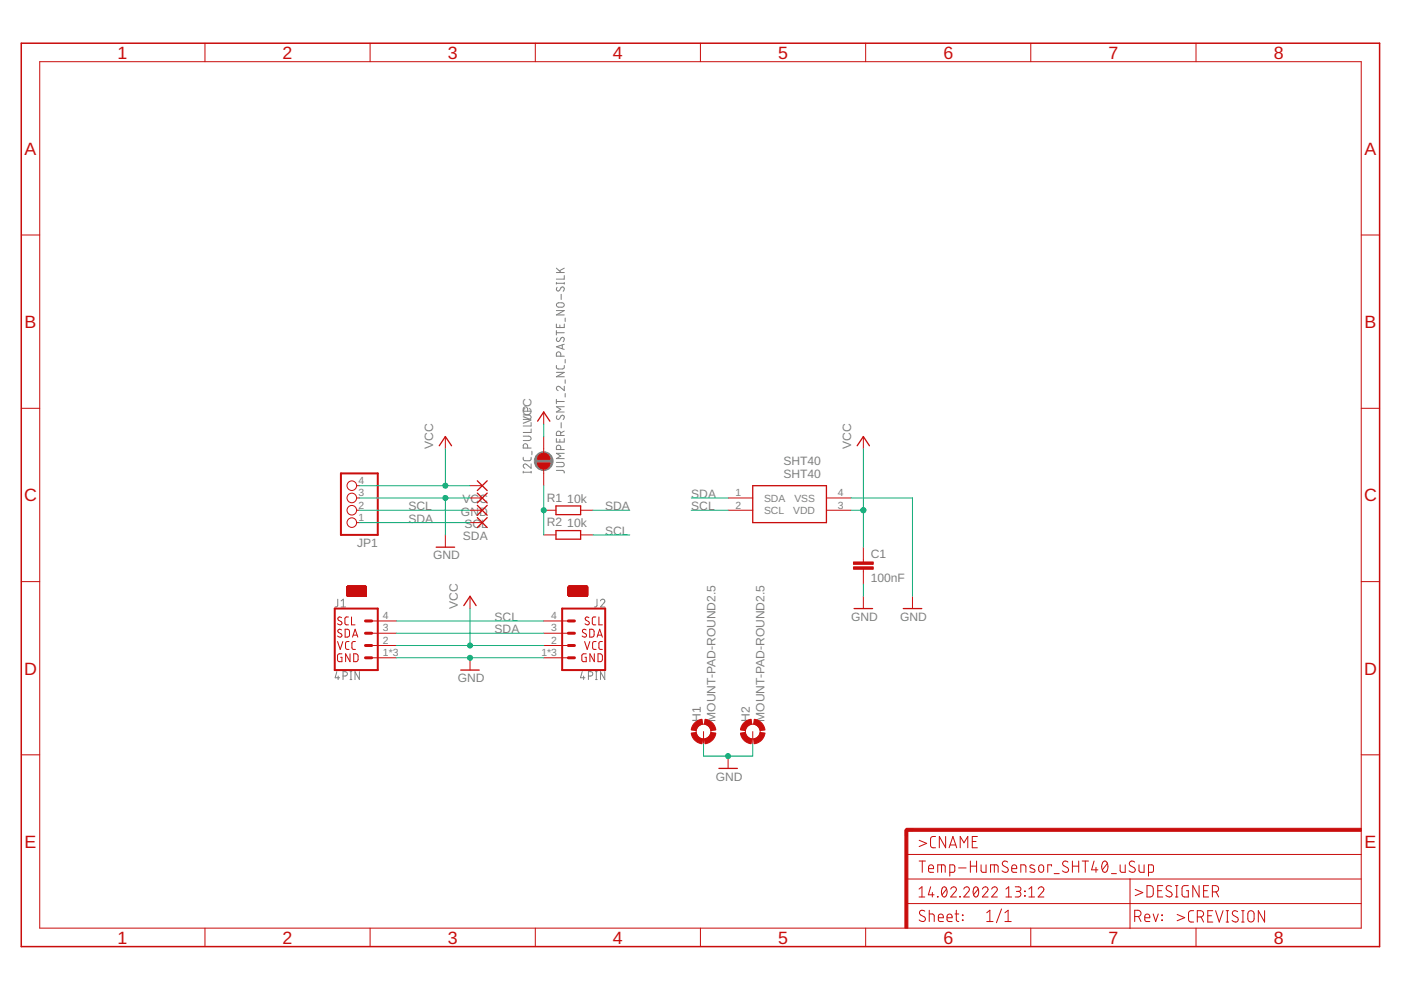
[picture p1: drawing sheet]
<svg xmlns="http://www.w3.org/2000/svg" width="297mm" height="210mm" viewBox="0 0 297 210" stroke-linecap="round" stroke-linejoin="round" font-family="sans-serif">
<g fill="none" stroke="#808080" stroke-width=".21">
<path d="M118 59.9v.3M118 57.8h1.6M118 56.9l1 .9M119.6 58.4v.8h-1.6M119.6 59.9v.3M119.6 56.9l-1 .5M118 77.5l.1 .6 .2 .1 1.2-.1 .1-.6M118 68.7v.7h1.6v-.7M118 70.1v.9M118 79h1.6l-1.6 .9h1.6M118 70.5h1.6M118 65.8h1.6l-1.6 1h1.6"/>
<path d="M118 60.1h1.6M118.1 71.6a.42 .42 0 0 0-.1 .6 .42 .42 0 0 0 .6 .1l.3-.6a.39 .39 0 0 1 .6-.1 .39 .39 0 0 1 .1 .5l-.2 .4M118.1 64.3l1.1-.1a.47 .47 0 0 1 .4 .5 .47 .47 0 0 1-.4 .4l-1.1-.1-.1-.3zM118.1 60.9a.42 .42 0 0 0-.1 .6 .42 .42 0 0 0 .6 .1l.3-.6a.39 .39 0 0 1 .6-.1 .39 .39 0 0 1 .1 .5l-.2 .4M118.7 68.9v.5M118.9 75.5v-.4a.47 .47 0 0 0-.5-.5 .47 .47 0 0 0-.4 .5v.4h1.6M119 62.4v1.1M119.2 73.1v.9M119.6 73l-1.6 .5 1.6 .6M119.8 67.4v.8M119.8 76.2v.8M110.9 96.9l.1 .6 .3 .2h1.1l.2-.2v-.6"/>
<path d="M110.9 92.5h1.2a.47 .47 0 0 1 .5 .4 .47 .47 0 0 1-.5 .5h-1.2M110.9 88h1.2a.47 .47 0 0 1 .5 .5 .47 .47 0 0 1-.5 .4h-1.2M110.9 99.9v.4M111.9 95v-.5a.47 .47 0 0 0-.5-.4 .47 .47 0 0 0-.5 .4v.5h1.7M111.9 87.2v-.5a.47 .47 0 0 0-.5-.4 .47 .47 0 0 0-.5 .4v.5h1.7M112.6 98.4v.9l-.9-.8a.46 .46 0 0 0-.8 .1 .46 .46 0 0 0 .4 .7M112.6 89.6v.7h-1.7M112.6 91v.7h-1.7M112.6 99.9v.4M112.8 95.7v.7M118 99.7l1.4 .1 .2 .2v.3M118 98h1.2a.46 .46 0 0 1 .4 .5 .46 .46 0 0 1-.4 .5h-1.2"/>
<path d="M118 93v.7h1.6v-.7M118 84.7v.9M118 85.1h1.6M118.1 88.1a.42 .42 0 0 0-.1 .6 .42 .42 0 0 0 .6 .1l.3-.6a.42 .42 0 0 1 .7 0 .42 .42 0 0 1-.1 .6l-.1 .2M118.7 93.2v.5M118.9 95.3v-.5a.47 .47 0 0 0-.5-.4 .47 .47 0 0 0-.4 .4v.5h1.6M118.9 92.3v-.4a.47 .47 0 0 0-.5-.5 .47 .47 0 0 0-.4 .5v.4h1.6M119 89.6v1.1M119.6 81.9v.9l-.9-.8a.46 .46 0 0 0-.7 .2 .46 .46 0 0 0 .3 .6M119.6 96.1h-1.6l.9 .6-.9 .5h1.6M119.6 91.4l-.7 .4M119.6 86.2h-1.6l.9 .6-.9 .6h1.6"/>
<path d="M119.8 80.5v.8M119.8 83.4v.8M110.9 100.1h1.7M71.6 127v1.5l-.5 .2M72.3 128.7h1M72.3 127.4l.5-.4v1.7M126.6 127v1.5l-.6 .2M127.3 127.4a.46 .46 0 0 1 .7-.3 .46 .46 0 0 1 .1 .7l-.8 .9h.9M71.4 142.4l-.3 1.3h.9M71.7 143.3v.8M72.7 143.3h.5a.47 .47 0 0 0 .5-.4 .47 .47 0 0 0-.5-.5h-.5v1.7M74.2 142.4h.4"/>
<path d="M74.2 144.1h.4M74.4 142.4v1.7M76.2 142.4v1.7l-.9-1.7v1.7M123.4 142.4l-.3 1.3h.9M123.7 143.3v.8M124.8 143.3h.4a.47 .47 0 0 0 .5-.4 .47 .47 0 0 0-.5-.5h-.4v1.7M126.3 142.4h.3M126.3 144.1h.3M126.4 142.4v1.7M128.2 142.4v1.7l-.9-1.7v1.7"/>
</g>
<circle cx="115.3" cy="97.8" r="1.99" fill="#808080" stroke="#808080" stroke-width=".21"/>
<g fill="none" stroke="#c90d0c" stroke-width=".28">
<path d="M93.1 94.5l1.3-1.9 1.3 1.9M114 89.3l1.3-1.9 1.3 1.9M181.7 94.5l1.3-1.9 1.3 1.9M92.5 116h3.9M101.2 101.9l2.1 2.1M101.2 104.5l2.1 2.1M101.2 107.1l2.1 2.1M101.2 109.7l2.1 2.1M103.3 101.9l-2.1 2.1M103.3 104.5l-2.1 2.1M103.3 107.1l-2.1 2.1M103.3 109.7l-2.1 2.1"/>
<path d="M117.9 107.3h5.2v1.8h-5.2zM117.9 112.5h5.2v1.8h-5.2zM159.6 103h15.6v7.8h-15.6zM98.3 128.4l1.4-2 1.2 2M181.1 129h3.9M191.5 129h3.9M97.7 142.1h3.9M152.4 162.9h3.9"/>
</g>
<g fill="none" stroke="#c90d0c" stroke-width=".21">
<path d="M8.4 13.1h280.2v183.7h-280.2zM43.5 9.2v3.9M78.5 9.2v3.9M113.5 9.2v3.9M148.5 9.2v3.9M183.5 9.2v3.9M218.5 9.2v3.9M253.6 9.2v3.9M4.5 49.8h3.9M288.6 49.8h3.9M4.5 86.6h3.9M94.4 92.6v2.6"/>
<path d="M115.3 87.4v2.6M115.3 92.6v3.5M115.3 99.5v3.5M183 92.6v2.6M288.6 86.6h3.9M75.6 105.6h.6M75.6 108.2h.6M75.6 110.8h.6M75.6 103h.6M94.4 113.4v2.6M99.7 105.6h2.6M99.7 108.2h2.6"/>
<path d="M99.7 110.8h2.6M99.7 103h2.6M115.3 108.2h2.6M115.3 113.4h2.6M123.1 108.2h2.6M123.1 113.4h2.6M154.4 105.6h5.2M154.4 108.2h5.2M175.2 105.6h5.2M175.2 108.2h5.2M183 116v3.1M4.5 123.3h3.9"/>
<path d="M71.6 136l.5 1.7 .6-1.7M72.4 133.6l-.6-.1-.2 .3 .2 .3 .5 .3a.39 .39 0 0 1 .1 .5 .39 .39 0 0 1-.5 .2l-.3-.2M72.4 131l-.6-.2-.2 .4 .2 .3 .5 .3a.39 .39 0 0 1 .1 .5 .39 .39 0 0 1-.5 .2l-.3-.3M72.5 138.6h-.6l-.3 .3v1l.2 .4h.7v-.9h-.3M73.2 133.4l.6 .1 .3 .2v.9l-.3 .4-.6 .1zM73.6 126.2l4.1 .1M73.6 126.2h.2M73.6 126.1h.2M73.6 126h.2M73.6 125.9h.2M73.6 125.8h.2M73.6 125.7h.2"/>
<path d="M73.6 125.6h.2M73.6 125.5h.2M73.6 125.4h.2M73.6 125.3h.2M73.6 125.2h.2M73.6 125.1h.2M73.6 125.1h1.2M73.6 125h1.1M73.6 124.8h1.2M73.6 124.6h4.1M73.6 124.5l1.4 .1M73.6 124.5h1.4"/>
<path d="M73.6 124.4l1.3 .1M73.6 124.4h4.1M73.6 126.3h4.1M73.6 126.3h4M73.7 124.3h3.9M73.7 126.4h3.9M73.7 124.3h3.8M73.9 130.8h-.6l-.2 .4 .1 1 .1 .3h.6M73.9 126.2h2.8M73.9 126.1h2.8M73.9 126h2.8M73.9 125.9h2.8"/>
<path d="M73.9 125.8l.1 .1M73.9 125.8v.1M73.9 125.6h.5M73.9 125.5h.5M73.9 125.4h.5M73.9 125.3h.5M73.9 125.2h.5M73.9 125.1h.5M74 136l-.5 .1-.2 .3v1.1l.2 .2h.5M74 125.8h.3M74.1 125.8h.1M74.1 125.9h.1"/>
<path d="M74.2 125.8h.1M74.2 138.6v1.7l-.9-1.7v1.7M74.2 125.9h.2M74.3 125.9h.1M74.3 125.7h-.3M74.4 125.8h.1M74.5 125.9h.1M74.5 125.7h.8M74.5 125.6h.8M74.5 125.5h.8M74.5 125.4h.7M74.5 125.3l.6 .1"/>
<path d="M74.5 125.3h.5M74.5 125.2l.4 .1M74.5 125.2h.3M74.5 125.1l.3 .1M74.5 125.1h.3M74.5 130.8v1.7h.8M74.5 125.8h.2M74.6 125.9h.2M74.7 135.1l.6-1.7 .6 1.7M74.7 125.8h-.1M74.8 124.9h-1.2M74.9 125.8h.3"/>
<path d="M74.9 134.7h.8M74.9 124.8h-1.3M74.9 125h2.8M74.9 124.9h2.8M74.9 125.9h.1M74.9 125.1h.7M75 124.7h-1.4M75 125.9h.1M75 125.1h.6M75 138.6l.6 .1 .3 .2v.9l-.3 .5h-.6zM75 125.8h.1M75 124.4h.2"/>
<path d="M75 125.2h.6M75.1 125.8h.1M75.1 124.7h.1M75.1 124.5h.1M75.1 125.9h.1M75.1 124.5v.1M75.2 125.2h.4M75.2 124.8h.1M75.2 125.9h.6M75.2 124.7h.1M75.2 124.6h2.5M75.3 125.3h.3"/>
<path d="M75.3 124.5h2.4M75.3 125.7h-.8M75.3 125.9h.5M75.4 136l-.6 .1-.2 .3v1.1l.2 .2h.6M75.4 125.3h.2M75.4 124.7h2.3M75.4 125.8h.3M75.4 125.4h.2M75.4 124.8h2.3M75.4 125.7h.3M75.4 125.5h.2M75.5 125.6h.2"/>
<path d="M75.5 125.6h.1M75.5 125.5h.1M75.8 125.6h.4M75.8 125.5h.4M75.8 125.4h.4M75.8 125.3h.4M75.8 125.2h.4M75.8 125.1h.4M75.8 125.7h.4M75.9 125.8h.2M75.9 125.9h.1M76 125.9h.1"/>
<path d="M76 125.8h.1M76.1 125.9h.2M76.2 125.8h.1M76.2 125.7h-.4M76.2 125.6h-.4M76.4 125.8h.3M76.4 125.7h.3M76.4 125.6h.3M76.4 125.5h.3M76.4 125.4h.3M76.4 125.3h.3M76.4 125.2h.3"/>
<path d="M76.4 125.1h.3M76.4 125.9h.3M76.8 126.2h.9M76.8 126.1h.9M76.8 126h.9M76.8 125.9h.9M76.8 125.9h.2M76.8 125.8h.1M76.8 125.6h.5M76.8 125.5h.5M76.8 125.4h.5M76.8 125.7h.5"/>
<path d="M76.8 125.3h.5M76.9 125.1l-.1 .1M76.9 125.7h.4M76.9 125.3h.4M76.9 125.2h.4M76.9 125.8h.3M76.9 125.1h-.1M77 125.2h.2M77 125.9h.1M77 125.8h.1M77 125.1v.1M77 125l.1 .1"/>
<path d="M77.1 125v.1M77.1 125.8h.1M77.1 125.9h.1M77.2 125v.1M77.2 125.9h.1M77.2 125.9h.5M77.3 125.1h.4M77.3 125.9h.4M77.4 125.1h.3M77.4 125.8h.3M77.4 125.2h.3M77.4 125.7h.3"/>
<path d="M77.5 125.6h.2M77.5 125.3h.2M77.5 125.5h.2M77.5 125.4h.2M77.7 125l-2.8 .1M77.7 124.8l-2.8 .1h2.8M77.7 124.7h-4.1M78.8 139.5h5.2M78.8 136.9h5.2M78.8 134.3h5.2M78.8 131.7h5.2M99.7 126.4v2.6"/>
<path d="M99.7 139.5v2.6M115.3 139.5h5.2M115.3 136.9h5.2M115.3 134.3h5.2M115.3 131.7h5.2M120.5 126.2l4.1 .1M120.5 126.2h.2M120.5 126.1h.2M120.5 126h.2M120.5 125.9h.2M120.5 125.8h.2M120.5 125.7h.2"/>
<path d="M120.5 125.6h.2M120.5 125.5h.2M120.5 125.4h.2M120.5 125.3h.2M120.5 125.2h.2M120.5 125.1h.2M120.5 125h1.2M120.5 124.9h1.2M120.5 124.8h1.2M120.5 124.6h4.1M120.5 124.5l1.4 .1M120.5 124.5h1.4"/>
<path d="M120.5 124.4l1.3 .1M120.5 126.3h4.1M120.5 124.4h4.1M120.6 126.4h3.9M120.6 124.3h3.9M120.6 124.3h3.8M120.8 126.2h2.8M120.8 126.1h2.8M120.8 126h2.8M120.8 125.9h2.8M120.8 125.9h.1M120.8 125.6h.5"/>
<path d="M120.8 125.5h.5M120.8 125.4h.5M120.8 125.3h.5M120.8 125.2h.5M120.8 125.1h.5M120.8 125.8v.1M120.9 125.7h.4M120.9 125.7h.3M120.9 125.8h.3M121 125.8h.1M121.1 125.9h.1M121.1 125.8h.1"/>
<path d="M121.1 125.9h.2M121.3 125.8h.1M121.3 125.8l-.1 .1M121.4 125.6h.8M121.4 125.5h.8M121.4 125.4h.8M121.4 125.3l.6 .1M121.4 125.3h.5M121.4 125.2l.4 .1M121.4 125.2h.4M121.4 125.1l.3 .1M121.4 125.1h.3"/>
<path d="M121.4 125.9h.1M121.5 125.8h.2M121.5 125.9h.3M121.5 125.8h.1M121.7 125l-1.2 .1M121.7 124.9h-1.2M121.8 125.8h.3M121.8 124.8h-1.3M121.8 125h2.8M121.8 124.9h2.8M121.8 125.1h.8M121.9 125.9h.1"/>
<path d="M121.9 125.1h.7M121.9 124.8l2.7 .1M121.9 124.7h-1.4M121.9 124.8h2.7M121.9 124.4h.2M121.9 125.8h.1M121.9 125.2h.7M122 124.5h.1M122 125.8h.1M122 125.9h.1M122 124.7h.1M122 124.5v.1"/>
<path d="M122.1 125.2h.5M122.1 124.8h.1M122.1 124.6h2.5M122.1 125.9h.6M122.1 124.7h.1M122.2 125.7h-.8M122.2 125.3h.4M122.2 124.5h2.4M122.2 125.9h.5M122.2 125.6h-.8M122.3 124.7h2.3M122.3 125.3h.3"/>
<path d="M122.3 125.8h.3M122.3 124.8h2.3M122.3 125.4h.3M122.3 125.5h.3M122.4 125.7h.2M122.4 125.6h.2M122.4 125.5h.2M122.7 125.6h.4M122.7 125.5h.4M122.7 125.4h.4M122.7 125.3h.4M122.7 125.2h.4"/>
<path d="M122.7 125.1h.4M122.7 125.7h.4M122.8 125.7h.3M122.8 125.8h.2M122.8 125.9h.1M122.9 125.9h.1M122.9 125.8h.1M123 125.9h.1M123 125.9h.2M123.1 125.8v.1M123.1 125.8h.1M123.2 125.8h.1"/>
<path d="M123.3 125.9h.3M123.3 125.8h.3M123.3 125.7h.3M123.3 125.6h.3M123.3 125.5h.3M123.3 125.4h.3M123.3 125.3h.3M123.3 125.2h.3M123.3 125.1h.3M123.7 126.2h.9M123.7 126.1h.9M123.7 126h.9"/>
<path d="M123.7 125.9h.9M123.7 125.9h.2M123.7 125.8l.1 .1M123.7 125.6h.5M123.7 125.5h.5M123.7 125.4h.5M123.7 125.3h.5M123.8 125.1l-.1 .1M123.8 125.7h.4M123.8 125.2h.4M123.8 125.8h.3M123.9 125.1h-.2"/>
<path d="M123.9 125.2h.2M123.9 125.9h.1M124 136l.5 1.7 .6-1.7M124 125.8h.1M124 125v.1M124 125.1v.1M124.1 125.9h.1M124.1 125v.1M124.1 125.9h.5M124.2 125.7h-.4M124.2 125.1h.4M124.2 125.9h.4"/>
<path d="M124.2 125.6h-.5M124.3 133.6l-.6-.1-.2 .3 .2 .3 .5 .3a.39 .39 0 0 1 .1 .5 .39 .39 0 0 1-.5 .2l-.4-.2M124.3 138.6h-.6l-.3 .3v1l.2 .4h.7v-.9h-.3M124.3 125.8h.3M124.3 125.1h.3M124.3 125.2h.3M124.3 125.7h.3M124.4 125.7h.2M124.4 125.2h.2M124.4 125.6h.2M124.4 125.3h.2M124.4 125.5h.2"/>
<path d="M124.4 125.4h.2M124.6 125l-2.8 .1M124.6 124.7h-4.1M124.6 124.4h-4.1M124.9 131l-.6-.2-.2 .4 .1 .2 .6 .4a.45 .45 0 0 1-.1 .7 .45 .45 0 0 1-.7-.3M125 133.4l.7 .1 .2 .2 .1 .9-.3 .4-.7 .1zM126 138.6v1.7l-.9-1.7v1.7M126.3 130.8h-.5l-.2 .4v1l.2 .3h.5M126.4 136l-.5 .1-.3 .3 .1 1.1 .2 .2h.5M126.6 135.1l.5-1.7 .6 1.7M126.7 134.7h.9M126.8 138.6l.6 .1 .3 .2v.9l-.3 .5h-.6z"/>
<path d="M127 130.8v1.7h.7M127.7 136l-.5 .1-.2 .3v1.1l.2 .2h.5M183 120.7v3.1M183 126.4v2.6M193.5 126.4v2.6M288.6 123.3h3.9M149.2 155.1v2.6M159.6 155.1v2.6M4.5 160h3.9M154.4 160.3v2.6M194.9 178.2l1.6 .6-1.6 .7M198.4 177.4h-.6a.51 .51 0 0 0-.5 .5v1.5l.4 .3h.7"/>
<path d="M200.5 177.4v2.3l-1.3-2.3v2.3M201.2 179.7l.8-2.3 .8 2.3M201.4 179.2h1.2M203.6 179.7v-2.3l.8 1.3 .8-1.3v2.3M206.1 178.4h.8M207.2 177.4h-1.1v2.3h1.1M288.6 160h3.9M43.5 196.8v3.9M78.5 196.8v3.9M113.5 196.8v3.9M148.5 196.8v3.9M183.5 196.8v3.9"/>
<path d="M192.2 191.6h96.4M192.2 186.4h96.4M192.2 181.2h96.4M194.9 190.2h1.2M194.9 188.5l.6-.5v2.2M194.9 182.6h1.3M195.5 182.6v2.4M196.1 193.2a.6 .6 0 0 0-.9-.1 .6 .6 0 0 0 0 .9l.7 .4a.6 .6 0 0 1 .1 .9 .6 .6 0 0 1-.9-.1l-.2-.1M196.9 184.2h1a.56 .56 0 0 0-.3-.8 .56 .56 0 0 0-.7 .5l.1 .9 .9 .2M197 193.8h.7l.3 .2 .1 1.4M197 193v2.4M197.3 188l-.5 1.7h1.2"/>
<path d="M197.7 189.2v1M198.8 190.1l.1 .1zM198.8 185v-1.6l1.5 .1 .1 1.5M198.9 194.6h1.1a.55 .55 0 0 0-.4-.8 .55 .55 0 0 0-.7 .5l.2 1 .9 .1M199.6 183.4v1.6M199.9 188.2l.1-.1a.9 .9 0 0 1 .8 1.3l-.1 .2a.52 .52 0 0 1-.5 .6 .52 .52 0 0 1-.5-.6l-.1-.8zM200.7 188.5l-1 1.2M200.8 194.6h1.1a.56 .56 0 0 0-.4-.8 .56 .56 0 0 0-.7 .5l.1 1 1 .1M201.4 185l.8-.1 .2-.2v-.9l-.2-.4h-.8v2.4M201.6 188.5a.59 .59 0 0 1 .8-.5 .59 .59 0 0 1 .2 1l-1 1.2h1.2M202.5 193.8h.8M202.8 193v2.1l.5 .3"/>
<path d="M203.2 184h1.6M203.5 190.1l.1 .1zM204 194l.2 .1zM204 195.1l.2 .1zM204.3 188.5a.59 .59 0 0 1 .9-.5 .59 .59 0 0 1 .2 1l-1.1 1.2h1.2M205.7 182.6v2.4M205.7 183.6h1.4M206.6 188.2l.1-.1a.9 .9 0 0 1 .8 1.3l-.1 .2a.52 .52 0 0 1-.5 .6 .52 .52 0 0 1-.5-.6l-.1-.8zM207.1 182.6v2.4M207.4 188.5l-1 1.2M208 183.4v1.2l.1 .2 .3 .2h.7v-1.6M208.3 188.5a.59 .59 0 0 1 .8-.5 .59 .59 0 0 1 .2 1l-1 1.2h1.2"/>
<path d="M209.2 195.4h1.3M209.2 193.5l.7-.5v2.4M210 185v-1.6l1.5 .1 .1 1.5M210.2 188.5a.59 .59 0 0 1 .9-.5 .59 .59 0 0 1 .2 1l-1.1 1.2h1.3M210.8 183.4v1.6M212.3 192.7l-1 2.9M213.1 195.4h1.3M213.1 193.5l.6-.5v2.4M213.3 190.2h1.2M213.3 188.5l.6-.5v2.2M213.6 182.8a.59 .59 0 0 0-.9-.1 .59 .59 0 0 0 .1 .9l.7 .4a.6 .6 0 0 1 .1 .9 .6 .6 0 0 1-.9-.1l-.3-.2M214.5 184.2h1.1a.56 .56 0 0 0-.4-.8 .56 .56 0 0 0-.7 .5l.1 .9 1 .2"/>
<path d="M215.2 188h.8a.49 .49 0 0 1 .5 .5 .49 .49 0 0 1-.5 .5h-.5M215.9 189a.59 .59 0 0 1 .6 .6 .59 .59 0 0 1-.6 .6h-.7M216.4 185v-1.6l1 .1 .1 1.5M217.2 188.9l.2 .1zM217.2 189.9l.2 .1zM218.1 190.2h1.3M218.1 188.5l.6-.5v2.2M218.5 196.8v3.9M219.3 183.5l-.8-.1-.1 .4 1 .6v.4l-.3 .2-.7-.2M220.1 188.5a.59 .59 0 0 1 .9-.5 .59 .59 0 0 1 .1 1l-1 1.2h1.2M220.3 183.6l.6-.2a.96 .96 0 0 1 .1 1.5l-.3 .1-.4-.4zM222.9 183.6v-.2h-.8v1.6"/>
<path d="M223.5 185.2h1.1M226.4 182.8a.59 .59 0 0 0-.9-.1 .59 .59 0 0 0 .1 .9l.7 .4a.6 .6 0 0 1 .1 .9 .6 .6 0 0 1-.9-.1l-.3-.2M227.4 183.6h1.3M227.4 182.6v2.4M228.7 182.6v2.4M229.4 182.6h1.4M230.1 182.6v2.4M232 182.6l-.6 1.8h1.4M232.4 183.9v1.1M234 182.7a.67 .67 0 0 1 .7 .1 .67 .67 0 0 1 .2 .7 1 1 0 0 1-.8 1.4 1.61 1.61 0 0 1-.1-2.2zM234.8 183.1l-1.1 1.3M235.6 185.2h1.1"/>
<path d="M237.5 183.4v1.2l.1 .2 .3 .2h.7v-1.6M239.6 186.4v10.5M240.6 182.8a.59 .59 0 0 0-.9-.1 .59 .59 0 0 0 0 .9l.7 .4a.6 .6 0 0 1 .1 .9 .6 .6 0 0 1-.9-.1l-.2-.2M240.6 194.3h.7a.67 .67 0 0 0 .6-.6 .67 .67 0 0 0-.6-.7h-.7v2.4M240.7 188.6l1.6 .7-1.6 .6M241.4 194.3l.5 1.1M241.5 183.4v1.2l.1 .2 .3 .2h.7v-1.6M242.7 194.6h1.1a.55 .55 0 0 0-.4-.8 .55 .55 0 0 0-.7 .5l.1 1 1 .1M243.2 187.8a1.18 1.18 0 0 1 1.2 .2l.1 .4-.1 1.5a1.18 1.18 0 0 1-1.2 .3zM243.5 185l.8-.1 .2-.2v-1.1l-.2-.2h-.8v2.4M244.5 193.8l.5 1.6 .6-1.6M245.5 188.8h.8"/>
<path d="M246.3 195.1l.2 .1zM246.3 194l.2 .1zM246.5 187.8h-1v2.4h1M248.4 188a.59 .59 0 0 0-.9-.1 .59 .59 0 0 0 0 .9l.7 .4a.6 .6 0 0 1 .1 .9 .6 .6 0 0 1-.9-.1l-.2-.2M249.2 187.8h.5M249.2 190.2h.5M249.5 187.8v2.4M249.6 193.9l1.6 .7-1.6 .6M251.9 187.8h-1l-.2 .3-.1 1.5 .2 .5 1.1 .1v-1.4h-.4M253.1 193.1h-.8l-.3 .5 .1 1.7 .3 .2h.7M253.6 196.8v3.9M253.9 194.4h.6a.67 .67 0 0 0 .7-.7 .67 .67 0 0 0-.7-.6h-.6v2.4"/>
<path d="M254.2 187.8v2.4l-1.3-2.4v2.4M254.7 194.4l.5 1.1M255.2 188.8h.8M256.1 194.2h.8M256.2 187.8h-1v2.4h1M257 189.1h.7a.67 .67 0 0 0 .7-.7 .67 .67 0 0 0-.7-.6h-.7v2.4M257.1 193.1h-1v2.4h1M257.7 193.1l.8 2.4 .8-2.4M257.8 189.1l.6 1.1M260 195.5h.5M260 193.1h.5M260.2 193.1v2.4"/>
<path d="M262.4 193.3a.6 .6 0 0 0-.9-.1 .6 .6 0 0 0 0 .9l.8 .4a.6 .6 0 0 1 0 .9 .6 .6 0 0 1-.8-.1l-.3-.1M263.2 195.5h.6M263.2 193.1h.6M263.5 193.1v2.4M264.7 193.4a.67 .67 0 0 1 .7-.3 .67 .67 0 0 1 .5 .7v1a.67 .67 0 0 1-.7 .7 .67 .67 0 0 1-.6-.7zM268.1 193.1v2.4l-1.3-2.4v2.4"/>
<circle cx="74.6" cy="110.8" r="1.02"/>
<circle cx="74.6" cy="103" r="1.02"/>
<circle cx="74.6" cy="105.6" r="1.02"/>
<circle cx="74.6" cy="108.2" r="1.02"/>
<circle cx="149.2" cy="155.1" r="1.57"/>
<circle cx="159.6" cy="155.1" r="1.57"/>
</g>
<g fill="#c90d0c" stroke="#c90d0c" stroke-width=".21">
<path d="M181 120.2h4.1v.5h-4.1z"/>
<path d="M181 119.1h4.1v.6h-4.1z"/>
<path d="M191.9 176h.6v20.8h-.6z"/>
<path d="M192.2 175.6h96.4v.7h-96.4z"/>
</g>
<path d="M72.3 100.4h7.8v13h-7.8zM71 129h9.1v13.1h-9.1zM119.2 129h9.1v13.1h-9.1z" fill="none" stroke="#c90d0c" stroke-width=".42"/>
<path d="M77.5 134.3h1.3M77.5 136.9h1.3M77.5 139.5h1.3M77.5 131.7h1.3M120.5 134.3h1.3M120.5 136.9h1.3M120.5 139.5h1.3M120.5 131.7h1.3M193.5 175.9h-1.3v1.3" fill="none" stroke="#c90d0c" stroke-width=".63"/>
<g fill="#c90d0c" stroke="#c90d0c" stroke-width=".21">
<path d="M147.2 153.4l.6-.6 1-.3 .2 1-1 .5-.4 .9-1-.1 .1-.7z" fill-rule="evenodd"/>
<path d="M146.6 155.4l1-.1 .4 .9 1 .5-.2 1a2.61 2.61 0 0 1-2.2-2.3z" fill-rule="evenodd"/>
<path d="M149.4 156.7l.9-.5 .4-.9 1.1 .1a2.56 2.56 0 0 1-2.3 2.3z" fill-rule="evenodd"/>
<path d="M149.5 152.5a2.61 2.61 0 0 1 2.3 2.3l-1.1 .1-.4-.9-.9-.5z" fill-rule="evenodd"/>
<path d="M157.6 153.4l.6-.6 1.1-.3 .1 1-.9 .5-.5 .9-1-.1 .1-.7z" fill-rule="evenodd"/>
<path d="M157 155.4l1-.1 .5 .9 .9 .5-.1 1a2.56 2.56 0 0 1-2.3-2.3z" fill-rule="evenodd"/>
<path d="M159.8 156.7l.9-.5 .5-.9 1 .1a2.62 2.62 0 0 1-2.3 2.3z" fill-rule="evenodd"/>
<path d="M159.9 152.5a2.61 2.61 0 0 1 2.3 2.3l-1 .1-.5-.9-.9-.5z" fill-rule="evenodd"/>
<path d="M114.4 96.4a1.32 1.32 0 0 1 1.4-.2 1.32 1.32 0 0 1 .8 1.2h-2.6v-.5z" fill-rule="evenodd"/>
<path d="M114 98.1h2.6a1.3 1.3 0 0 1-1.3 1.4 1.3 1.3 0 0 1-1.3-1.4z" fill-rule="evenodd"/>
</g>
<path d="M4.5 9.2h288v191.5h-288z" fill="none" stroke="#c90d0c" stroke-width=".32"/>
<g fill="none" stroke="#0dab76" stroke-width=".21">
<path d="M94.4 95.2v7.8M115.3 90v2.6M183 95.2v20.8M76.2 105.6h23.5M76.2 108.2h23.5M76.2 103h23.5M76.2 110.8h23.5M94.4 105.6v7.8M115.3 103v10.4M125.7 108.2h7.8M125.7 113.4h7.8M146.6 105.6h7.8"/>
<path d="M146.6 108.2h7.8M180.4 105.6h13.1v20.8M180.4 108.2h2.6M84 139.5h31.3M84 136.9h31.3M84 134.3h31.3M84 131.7h31.3M99.7 129v7.9M183 123.8v2.6M149.2 157.7v2.6h10.4v-2.6"/>
</g>
<g fill="#0dab76" stroke="#0dab76" stroke-width=".21">
<circle cx="94.4" cy="105.6" r=".53"/>
<circle cx="99.7" cy="139.5" r=".53"/>
<circle cx="154.4" cy="160.3" r=".53"/>
<circle cx="183" cy="108.2" r=".53"/>
<circle cx="94.4" cy="103" r=".53"/>
<circle cx="99.7" cy="136.9" r=".53"/>
<circle cx="115.3" cy="108.2" r=".53"/>
</g>
<g font-size="3.8" fill="#c90d0c">
<text x="24.9" y="12.5">1</text>
<text x="59.9" y="12.5">2</text>
<text x="94.9" y="12.5">3</text>
<text x="130" y="12.5">4</text>
<text x="165" y="12.5">5</text>
<text x="200" y="12.5">6</text>
<text x="235" y="12.5">7</text>
<text x="270" y="12.5">8</text>
<text x="5.2" y="32.8">A</text>
<text x="289.3" y="32.8">A</text>
<text x="5.2" y="69.5">B</text>
<text x="289.3" y="69.5">B</text>
<text x="5.1" y="106.3">C</text>
<text x="289.2" y="106.3">C</text>
<text x="5.1" y="143">D</text>
<text x="289.2" y="143">D</text>
<text x="5.2" y="179.8">E</text>
<text x="289.3" y="179.8">E</text>
<text x="24.9" y="200.1">1</text>
<text x="59.9" y="200.1">2</text>
<text x="94.9" y="200.1">3</text>
<text x="130" y="200.1">4</text>
<text x="165" y="200.1">5</text>
<text x="200" y="200.1">6</text>
<text x="235" y="200.1">7</text>
<text x="270" y="200.1">8</text>
</g>
<g font-size="2.6" fill="#808080">
<text x="112.7" y="90" transform="rotate(-90 112.7 90)">VCC</text>
<text x="91.8" y="95.2" transform="rotate(-90 91.8 95.2)">VCC</text>
<text x="180.4" y="95.2" transform="rotate(-90 180.4 95.2)">VCC</text>
<text x="166.1" y="101.3">SHT40</text>
<text x="166.1" y="98.7">SHT40</text>
<text x="98" y="106.7">VCC</text>
<text x="115.9" y="106.3">R1</text>
<text x="120.3" y="106.6">10k</text>
<text x="146.6" y="105.6">SDA</text>
<text x="86.6" y="110.8">SDA</text>
<text x="86.6" y="108.2">SCL</text>
<text x="97.7" y="109.3">GND</text>
<text x="98.4" y="111.9">SCL</text>
<text x="115.9" y="111.6">R2</text>
<text x="120.3" y="111.8">10k</text>
<text x="128.3" y="108.2">SDA</text>
<text x="128.3" y="113.4">SCL</text>
<text x="146.6" y="108.2">SCL</text>
<text x="75.7" y="115.9">JP1</text>
<text x="91.8" y="118.6">GND</text>
<text x="98.2" y="114.5">SDA</text>
<text x="184.6" y="118.2">C1</text>
<text x="184.6" y="123.4">100nF</text>
<text x="97" y="129" transform="rotate(-90 97 129)">VCC</text>
<text x="104.9" y="131.6">SCL</text>
<text x="180.4" y="131.6">GND</text>
<text x="190.9" y="131.6">GND</text>
<text x="104.9" y="134.3">SDA</text>
<text x="97" y="144.7">GND</text>
<text x="148.6" y="153" transform="rotate(-90 148.6 153)">H1</text>
<text x="151.7" y="153" transform="rotate(-90 151.7 153)">MOUNT-PAD-ROUND2.5</text>
<text x="159" y="153" transform="rotate(-90 159 153)">H2</text>
<text x="162.1" y="153" transform="rotate(-90 162.1 153)">MOUNT-PAD-ROUND2.5</text>
<text x="151.8" y="165.5">GND</text>
</g>
<g font-size="2.2" fill="#808080">
<text x="76" y="107.8">2</text>
<text x="76" y="105.2">3</text>
<text x="76" y="102.6">4</text>
<text x="156" y="105.2">1</text>
<text x="156" y="107.8">2</text>
<text x="162" y="106.4">SDA</text>
<text x="168.4" y="106.4">VSS</text>
<text x="177.6" y="105.2">4</text>
<text x="177.6" y="107.8">3</text>
<text x="76" y="110.4">1</text>
<text x="162" y="109">SCL</text>
<text x="168.2" y="109">VDD</text>
<text x="81.2" y="131.3">4</text>
<text x="116.9" y="131.3">4</text>
<text x="81.2" y="136.5">2</text>
<text x="81.2" y="133.9">3</text>
<text x="116.9" y="136.5">2</text>
<text x="116.9" y="133.9">3</text>
<text x="81.2" y="139.1">1*3</text>
<text x="114.8" y="139.1">1*3</text>
</g>
</svg>
